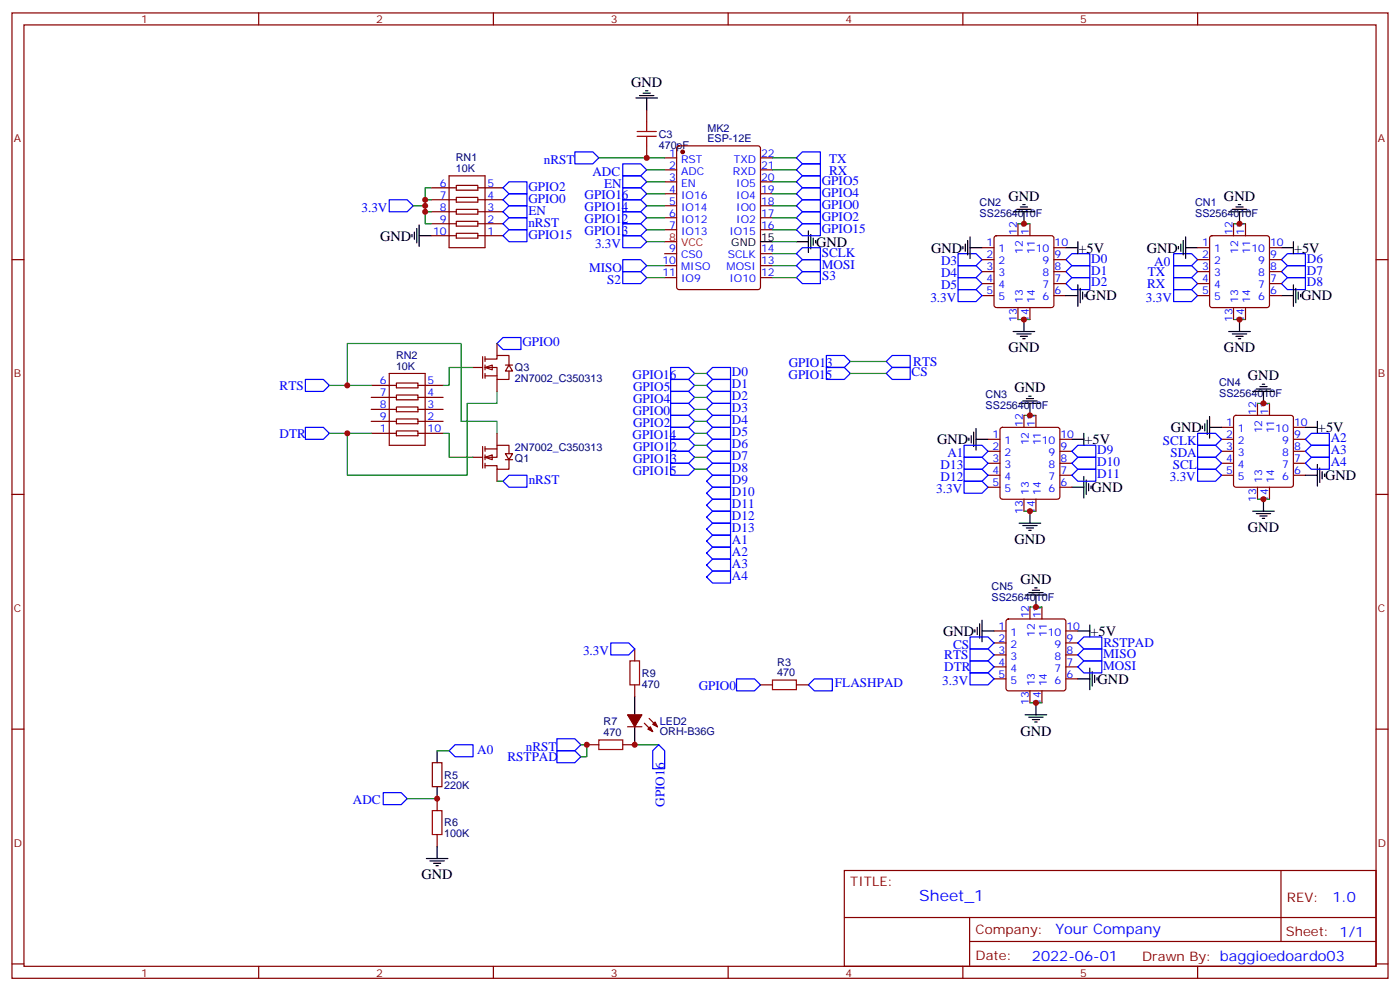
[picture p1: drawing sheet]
<svg xmlns="http://www.w3.org/2000/svg" width="412mm" height="292mm" viewBox="0 0 412 292" stroke-linecap="round" stroke-linejoin="round" font-family="sans-serif">
<g fill="none" stroke="#870000" stroke-width=".35">
<path d="M3.5 3.8h405.4v284.3h-405.4zM7.1 7.3h398.2v277.3h-398.2zM76.2 3.8v3.5M145.3 3.8v3.5M214.5 3.8v3.5M283.6 3.8v3.5M352.8 3.8v3.5M190.5 32.4v3.5M127 58.8h7.4M127 55.3h7.4M132.3 51.8h10.6v21.2h-10.6zM134.4 58.1h6.4v1.4h-6.4z"/>
<path d="M134.4 54.6h6.4v1.4h-6.4zM140.8 58.8h7.4M140.8 55.3h7.4M190.5 43v3.5M195.8 46.5h3.5M195.8 50h3.5M195.8 53.6h3.5M195.8 57.1h3.5M199.6 43.2l.4-.2h23.3l.7 .4v41.2l-.4 .6-23.6 .1-.6-.5-.1-41.1zM224 46.5h3.5M224 50h3.5M224 53.6h3.5"/>
<path d="M224 57.1h3.5M3.5 76.5h3.6M127 69.4h7.4M127 62.4h7.4M127 65.9h7.4M134.4 68.7h6.4v1.4h-6.4zM134.4 65.2h6.4v1.4h-6.4zM134.4 61.7h6.4v1.4h-6.4zM140.8 69.4h7.4M140.8 62.4h7.4M140.8 65.9h7.4M195.8 60.6h3.5"/>
<path d="M195.8 64.1h3.5M195.8 67.7h3.5M195.8 74.7h3.5M195.8 78.2h3.5M224 60.6h3.5M224 64.1h3.5M224 67.7h3.5M224 74.7h3.5M224 78.2h3.5M289.3 76.5h3.5M289.3 73h3.5M293 69.6l.5-.2h16.2l.5 .2 .2 .5v19.8l-.2 .5-.5 .2h-16.2l-.5-.2-.2-.5v-19.8z"/>
<path d="M299.9 65.9v3.5M303.4 65.9v3.5M310.4 76.5h3.6M310.4 73h3.6M352.8 76.5h3.5M352.8 73h3.5M356.5 69.6l.5-.2h16.2l.5 .2 .2 .5v19.8l-.2 .5-.5 .2h-16.2l-.5-.2-.2-.5v-19.8zM363.4 65.9v3.5M366.9 65.9v3.5M373.9 76.5h3.6M373.9 73h3.6M405.3 76.5h3.6"/>
<path d="M195.8 81.8h3.5M224 81.8h3.5M289.3 80h3.5M289.3 83.5h3.5M289.3 87.1h3.5M299.9 90.6v3.5M303.4 90.6v3.5M310.4 80h3.6M310.4 83.5h3.6M310.4 87.1h3.6M352.8 80h3.5M352.8 83.5h3.5"/>
<path d="M352.8 87.1h3.5M363.4 90.6v3.5M366.9 90.6v3.5M373.9 80h3.6M373.9 83.5h3.6M373.9 87.1h3.6M109.4 117.1h7.4M109.4 113.5h7.4M114.7 110h10.5v21.2h-10.5zM116.8 119.9h6.3v1.4h-6.3zM116.8 116.3h6.3v1.5h-6.3zM116.8 112.8h6.3v1.4h-6.3z"/>
<path d="M123.1 117.1h7.4M123.1 113.5h7.4M370.4 118.8v3.5M373.9 118.8v3.5M109.4 127.6h7.4M109.4 120.6h7.4M109.4 124.1h7.4M116.8 126.9h6.3v1.4h-6.3zM116.8 123.4h6.3v1.4h-6.3zM123.1 127.6h7.4M123.1 120.6h7.4M123.1 124.1h7.4"/>
<path d="M291 129.4h3.6M291 132.9h3.6M291 136.5h3.6M291 140h3.6M294.8 126.1l.5-.2h16.2l.5 .2 .2 .5v19.7l-.2 .5-.5 .2h-16.2l-.5-.2-.2-.5v-19.7zM301.6 122.3v3.6M305.2 122.3v3.6M312.2 129.4h3.5M312.2 132.9h3.5M312.2 136.5h3.5M312.2 140h3.5M359.8 129.4h3.6"/>
<path d="M359.8 132.9h3.6M359.8 136.5h3.6M359.8 140h3.6M359.8 125.9h3.6M363.6 122.5l.5-.2h16.2l.5 .2 .2 .5v19.8l-.2 .5-.5 .2h-16.2l-.5-.2-.2-.5v-19.8zM381 129.4h3.5M381 132.9h3.5M381 136.5h3.5M381 140h3.5M381 125.9h3.5M3.5 145.6h3.6M291 143.5h3.6"/>
<path d="M301.6 147v3.6M305.2 147v3.6M312.2 143.5h3.5M370.4 143.5v3.5M373.9 143.5v3.5M405.3 145.6h3.6M303.4 178.8v3.5M306.9 178.8v3.5M187 191.1v3.6M292.8 185.8h3.5M292.8 189.4h3.5M292.8 192.9h3.5"/>
<path d="M292.8 196.4h3.5M292.8 200h3.5M296.6 182.5l.4-.2h16.3l.5 .2 .2 .5v19.8l-.3 .5-.4 .2h-16.3l-.5-.3-.2-.4v-19.8zM314 185.8h3.5M314 189.4h3.5M314 192.9h3.5M314 196.4h3.5M314 200h3.5M3.5 214.8h3.6M172.9 219.4h3.5M183.4 219.4h3.6M184.9 214.1h4.2"/>
<path d="M187 201.7v3.5M189.8 213l2.5 2.5M191.2 211.6l2.5 2.5M224 201.7h3.5M234.6 201.7h3.5M303.4 203.5v3.5M306.9 203.5v3.5M405.3 214.8h3.6M127.4 224.6h2.8v7.1h-2.8zM128.8 235.2v3.6M128.8 245.8v3.5M248.7 256.4h156.6v28.2h-156.6z"/>
<path d="M377.3 256.4v20.9M248.7 270.2h156.5M285.6 277.3h119.6M285.6 270.2v14.2M3.5 283.9h3.6M76.2 284.6v3.5M145.3 284.6v3.5M214.5 284.6v3.5M283.6 284.6v3.5M352.8 284.6v3.5M405.3 283.9h3.6"/>
</g>
<g fill="none" stroke="#00f" stroke-width=".35">
<path d="M114.7 58.8h5.2l1.8 1.8-1.8 1.8h-5.2zM148.2 55.3l1.7-1.7h5.3v3.5h-5.3zM148.2 58.8l1.7-1.7h5.3v3.5h-5.3zM169.3 44.7h5.3l1.8 1.8-1.8 1.8h-5.3zM183.4 51.8h5.3l1.8 1.8-1.8 1.7h-5.3zM183.4 48.3h5.3l1.8 1.7-1.8 1.8h-5.3zM183.4 55.3h5.3l1.8 1.8-1.8 1.7h-5.3zM183.4 58.8h5.3l1.8 1.8-1.8 1.8h-5.3zM234.6 57.1l1.8-1.8h5.3v3.5h-5.3zM234.6 53.6l1.8-1.8h5.3v3.5h-5.3zM234.6 46.5l1.8-1.8h5.3v3.6h-5.3zM234.6 50l1.8-1.7h5.3v3.5h-5.3z"/>
<path d="M148.2 62.4l1.7-1.8h5.3v3.5h-5.3zM148.2 65.9l1.7-1.8h5.3v3.6h-5.3zM149.9 67.7h5.3v3.5h-5.3l-1.7-1.8zM183.4 69.4h5.3l1.8 1.8-1.8 1.8h-5.3zM183.4 62.4h5.3l1.8 1.7-1.8 1.8h-5.3zM183.4 65.9h5.3l1.8 1.8-1.8 1.7h-5.3zM183.4 76.5h5.3l1.8 1.7-1.8 1.8h-5.3zM234.6 64.1l1.8-1.7h5.3v3.5h-5.3zM234.6 60.6l1.8-1.8h5.3v3.6h-5.3zM234.6 67.7l1.8-1.8h5.3v3.5h-5.3zM234.6 74.7l1.8-1.7h5.3v3.5h-5.3zM234.6 78.2l1.8-1.7h5.3v3.5h-5.3z"/>
<path d="M282.2 74.7h5.3l1.8 1.8-1.8 1.7h-5.3zM282.2 78.2h5.3l1.8 1.8-1.8 1.8h-5.3zM314 76.5l1.7-1.8h5.3v3.5h-5.3zM345.7 74.7h5.3l1.8 1.8-1.8 1.7h-5.3zM345.7 78.2h5.3l1.8 1.8-1.8 1.8h-5.3zM377.5 76.5l1.7-1.8h5.3v3.5h-5.3zM183.4 80h5.3l1.8 1.8-1.8 1.7h-5.3zM234.6 81.8l1.8-1.8h5.3v3.5h-5.3zM282.2 81.8h5.3l1.8 1.7-1.8 1.8h-5.3zM282.2 85.3h5.3l1.8 1.8-1.8 1.7h-5.3zM314 83.5l1.7-1.7h5.3v3.5h-5.3zM314 80l1.7-1.8h5.3v3.6h-5.3z"/>
<path d="M345.7 81.8h5.3l1.8 1.7-1.8 1.8h-5.3zM345.7 85.3h5.3l1.8 1.8-1.8 1.7h-5.3zM377.5 83.5l1.7-1.7h5.3v3.5h-5.3zM377.5 80l1.7-1.8h5.3v3.6h-5.3zM90 111.8h5.2l1.8 1.7-1.8 1.8h-5.2zM146.4 101.2l1.8-1.8h5.3v3.5h-5.3zM197.6 115.3h5.2l1.8 1.8-1.8 1.7h-5.2zM197.6 111.8h5.2l1.8 1.7-1.8 1.8h-5.2zM197.6 108.2h5.2l1.8 1.8-1.8 1.8h-5.2zM197.6 118.8h5.2l1.8 1.8-1.8 1.7h-5.2zM208.1 113.5l1.8-1.7h5.3v3.5h-5.3zM208.1 117.1l1.8-1.8h5.3v3.5h-5.3z"/>
<path d="M208.1 110l1.8-1.8h5.3v3.6h-5.3zM90 125.9h5.2l1.8 1.7-1.8 1.8h-5.2zM197.6 122.3h5.2l1.8 1.8-1.8 1.8h-5.2zM197.6 136.5h5.2l1.8 1.7-1.8 1.8h-5.2zM197.6 125.9h5.2l1.8 1.7-1.8 1.8h-5.2zM197.6 129.4h5.2l1.8 1.8-1.8 1.7h-5.2zM197.6 132.9h5.2l1.8 1.8-1.8 1.8h-5.2zM208.1 124.1l1.8-1.8h5.3v3.6h-5.3zM208.1 134.7l1.8-1.8h5.3v3.6h-5.3zM208.1 127.6l1.8-1.7h5.3v3.5h-5.3zM208.1 138.2l1.8-1.7h5.3v3.5h-5.3zM208.1 131.2l1.8-1.8h5.3v3.5h-5.3z"/>
<path d="M208.1 120.6l1.8-1.8h5.3v3.5h-5.3zM284 134.7h5.3l1.7 1.8-1.7 1.7h-5.3zM284 131.2h5.3l1.7 1.7-1.7 1.8h-5.3zM284 138.2h5.3l1.7 1.8-1.7 1.7h-5.3zM315.7 136.5l1.8-1.8h5.3v3.5h-5.3zM317.5 138.2h5.3v3.5h-5.3l-1.8-1.7zM317.5 131.2h5.3v3.5h-5.3l-1.8-1.8zM352.8 138.2h5.3l1.7 1.8-1.7 1.7h-5.3zM352.8 134.7h5.3l1.7 1.8-1.7 1.7h-5.3zM352.8 131.2h5.3l1.7 1.7-1.7 1.8h-5.3zM352.8 127.6h5.3l1.7 1.8-1.7 1.8h-5.3zM384.5 132.9l1.8-1.7h5.3v3.5h-5.3z"/>
<path d="M384.5 136.5l1.8-1.8h5.3v3.5h-5.3zM384.5 129.4l1.8-1.8h5.3v3.6h-5.3zM148.2 141.7l1.7-1.7h5.3v3.5h-5.3zM208.1 152.3l1.8-1.7h5.3v3.5h-5.3zM208.1 159.4l1.8-1.8h5.3v3.5h-5.3zM208.1 141.7l1.8-1.7h5.3v3.5h-5.3zM208.1 155.9l1.8-1.8h5.3v3.5h-5.3zM208.1 148.8l1.8-1.8h5.3v3.6h-5.3zM208.1 145.3l1.8-1.8h5.3v3.5h-5.3zM284 141.7h5.3l1.7 1.8-1.7 1.8h-5.3zM208.1 162.9l1.8-1.8h5.3v3.6h-5.3zM208.1 170l1.8-1.8h5.3v3.5h-5.3z"/>
<path d="M208.1 166.4l1.8-1.7h5.3v3.5h-5.3zM179.9 189.4h5.3l1.8 1.7-1.8 1.8h-5.3zM217 200h5.2l1.8 1.7-1.8 1.8h-5.2zM285.8 198.2h5.2l1.8 1.8-1.8 1.7h-5.2zM285.8 187.6h5.2l1.8 1.8-1.8 1.7h-5.2zM285.8 191.1h5.2l1.8 1.8-1.8 1.8h-5.2zM285.8 194.7h5.2l1.8 1.7-1.8 1.8h-5.2zM317.5 192.9l1.8-1.8h5.3v3.6h-5.3zM317.5 196.4l1.8-1.7h5.3v3.5h-5.3zM317.5 189.4l1.8-1.8h5.3v3.5h-5.3zM164 217.6h5.3l1.8 1.8-1.8 1.7h-5.3zM194 219.4l1.8 1.7v5.3h-3.5v-5.3z"/>
<path d="M238.1 201.7l1.8-1.7h5.3v3.5h-5.3zM112.9 233.5h5.3l1.7 1.7-1.7 1.8h-5.3zM132.3 221.1l1.8-1.7h5.2v3.5h-5.2zM164 221.1h5.3l1.8 1.8-1.8 1.7h-5.3z"/>
</g>
<g fill="none" stroke="#008700" stroke-width=".35">
<path d="M125.2 58.8h1.8M127 55.3h-1.8v10.6h1.8M176.4 46.5h19.4M190.5 53.6h5.3M190.5 57.1h5.3M190.5 50h5.3M227.5 46.5h7.1M227.5 53.6h7.1M227.5 57.1h7.1M227.5 50h7.1M121.7 60.6h3.5M125.2 62.4h1.8"/>
<path d="M190.5 60.6h5.3M190.5 67.7h5.3M190.5 64.1h5.3M190.5 71.2h5.3M190.5 78.2h5.3M227.5 60.6h7.1M227.5 67.7h7.1M227.5 64.1h7.1M227.5 71.2h7.1M227.5 78.2h7.1M227.5 74.7h7.1M299.9 65.9h3.5"/>
<path d="M363.4 65.9h3.5M190.5 81.8h5.3M227.5 81.8h7.1M299.9 94.1h3.5M363.4 94.1h3.5M97 113.5h12.4M102.3 113.5v-12.3h33.5v22.9h10.6v3.5M139.3 108.2h-7v5.3h-1.8M146.4 115.3v3.5h-8.8v21.2h-35.3v-12.4M204.6 117.1h3.5M204.6 113.5h3.5M204.6 110h3.5"/>
<path d="M370.4 118.8h3.5M97 127.6h12.4M130.5 127.6h1.8v7.1h7M204.6 124.1h3.5M204.6 127.6h3.5M204.6 120.6h3.5M204.6 134.7h3.5M204.6 131.2h3.5M204.6 138.2h3.5M301.6 122.3h3.6M146.4 141.7h1.8M301.6 150.6h3.6"/>
<path d="M370.4 147h3.5M303.4 178.8h3.5M171.1 219.4h1.8v3.5h-1.8M187 219.4h7M303.4 207h3.5M119.9 235.2h8.9M128.8 221.1h3.5"/>
</g>
<path d="M187.7 38.7h5.6M190.5 35.9v2.8M187.7 40.1h5.6M190.5 40.1v2.9M185.6 194.7h2.8v7h-2.8zM176.4 217.9h7v2.9h-7zM227.5 200.3h7.1v2.8h-7.1zM127.4 238.8h2.8v7h-2.8z" fill="none" stroke="#a10000" stroke-width=".35"/>
<g fill="none" stroke="#000" stroke-width=".35">
<path d="M187.3 28.9h6.4M188.4 28.2h4.2M189.4 27.4h2.2M190.1 26.7h.8M190.5 28.9v3.5M121.4 69.1v.7M122.1 68.4v2.1M122.8 67.3v4.2M123.5 69.4h3.5M123.5 66.3v6.3M224 71.2h3.5M234.6 71.2h3.5"/>
<path d="M238.1 68v6.4M238.8 69.1v4.2M239.5 70.1v2.1M240.2 70.8v.7M283.6 72.6v.7M284.3 71.9v2.1M285 70.8v4.3M285.8 73h3.5M285.8 69.8v6.3M298.4 62.4h6.4M299.5 61.7h4.2M300.6 61h2.1"/>
<path d="M301.3 60.3h.7M301.6 62.4v3.5M314 73h3.5M317.5 71.2v3.5M347.1 72.6v.7M347.8 71.9v2.1M348.5 70.8v4.3M349.2 73h3.6M349.2 69.8v6.3M361.9 62.4h6.4M363 61.7h4.2M364.1 61h2.1"/>
<path d="M364.8 60.3h.7M365.1 62.4v3.5M377.5 73h3.5M381 71.2v3.5M298.4 97.6h6.4M299.5 98.4h4.2M300.6 99.1h2.1M301.3 99.8h.7M301.6 94.1v3.5M314 87.1h3.5M317.5 83.9v6.3M318.2 84.9v4.3"/>
<path d="M318.9 86v2.1M319.6 86.7v.7M361.9 97.6h6.4M363 98.4h4.2M364.1 99.1h2.1M364.8 99.8h.7M365.1 94.1v3.5M377.5 87.1h3.5M381 83.9v6.3M381.7 84.9v4.3M382.4 86v2.1M383.1 86.7v.7"/>
<path d="M300.2 118.8h6.4M301.3 118.1h4.2M302.3 117.4h2.1M303 116.7h.7M303.4 118.8v3.5M369 115.3h6.4M370.1 114.6h4.2M371.1 113.9h2.1M371.8 113.2h.7M372.2 115.3v3.5M285.4 129v.8M286.1 128.3v2.2"/>
<path d="M286.8 127.3v4.2M287.5 129.4h3.5M287.5 126.2v6.4M315.7 129.4h3.6M319.3 127.6v3.6M354.2 125.5v.7M354.9 124.8v2.1M355.6 123.8v4.2M356.3 125.9h3.5M356.3 122.7v6.3M384.5 125.9h3.6M384.5 140h3.6"/>
<path d="M388.1 124.1v3.5M388.1 136.8v6.4M388.8 137.9v4.2M389.5 138.9v2.1M390.2 139.6v.7M300.2 154.1h6.4M301.3 154.8h4.2M302.3 155.5h2.1M303 156.2h.7M303.4 150.6v3.5M315.7 143.5h3.6M319.3 140.3v6.4"/>
<path d="M320 141.4v4.2M320.7 142.5v2.1M321.4 143.2v.7M369 150.6h6.4M370.1 151.3h4.2M371.1 152h2.1M371.8 152.7h.7M372.2 147v3.6M302 175.3h6.3M303 174.6h4.3M304.1 173.8h2.1M304.8 173.1h.7"/>
<path d="M305.2 175.3v3.5M287.2 185.5v.7M287.9 184.8v2.1M288.6 183.7v4.3M289.3 185.8h3.5M289.3 182.7v6.3M317.5 185.8h3.5M317.5 200h3.5M321 184.1v3.5M321 196.8v6.3M321.7 197.8v4.3M322.4 198.9v2.1"/>
<path d="M323.1 199.6v.7M187 205.2v5.3M187 214.1v5.3M302 210.5h6.3M303 211.2h4.3M304.1 211.9h2.1M304.8 212.7h.7M305.2 207v3.5M128.8 221.1v3.5M128.8 231.7v3.5M125.6 252.9h6.3M126.6 253.6h4.3"/>
<path d="M127.7 254.3h2.1M128.4 255h.7M128.8 249.3v3.6"/>
</g>
<g fill="#870000" stroke="#870000" stroke-width=".35">
<path d="M184.9 210.5h4.2l-2.1 3.6z"/>
<path d="M190.9 214.8l.7-.7 .7 1.4z"/>
<path d="M192.3 213.4l.7-.7 .7 1.4z"/>
<circle cx="201.1" cy="44.7" r=".53"/>
</g>
<path d="M195.8 71.2h3.5" fill="none" stroke="#f00" stroke-width=".35"/>
<path d="M142.9 108.2l2.1-.7v1.4z" fill="#fff" stroke="#870000" stroke-width=".35"/>
<path d="M139.3 108.2h2.9M142.2 105.1v6.3M142.9 105.8h3.5v-1.1h3.5v2.8M142.9 108.2h3.5v3.6h3.5v-2.5M142.9 110.7h3.5M142.9 105.1v1.4M142.9 107.5v1.4M142.9 110v1.4M146.4 101.2v3.5M146.4 111.8v3.5M148.9 107.5h2.1M149.9 107.5l1.1 1.8h-2.1z" fill="none" stroke="#870000" stroke-width=".35"/>
<path d="M142.9 134.7l2.1-.7v1.4z" fill="#fff" stroke="#870000" stroke-width=".35"/>
<path d="M139.3 134.7h2.9M142.2 131.5v6.4M142.9 132.2h3.5M142.9 131.5v1.4M142.9 134v1.4M142.9 136.5v1.4M146.4 127.6v3.6M146.4 138.2v3.5M148.9 133.6h2.1l-1.1 1.8zM148.9 135.4h2.1M149.9 135.4v2.8h-3.5v-1h-3.5M149.9 133.6v-2.4h-3.5v3.5h-3.5" fill="none" stroke="#870000" stroke-width=".35"/>
<path d="M243.4 108.2h5.3l1.8 1.8-1.8 1.8h-5.3zM243.4 104.7h5.3l1.8 1.8-1.8 1.7h-5.3zM261.1 110l1.7-1.8h5.3v3.6h-5.3zM262.8 104.7h5.3v3.5h-5.3l-1.7-1.7z" fill="none" stroke="#00f" stroke-width=".35"/>
<path d="M250.5 110h10.6M250.5 106.5h10.6" fill="none" stroke="#008700" stroke-width=".35"/>
<g fill="#c00">
<circle cx="187" cy="219.4" r=".88"/>
<circle cx="172.9" cy="219.4" r=".88"/>
<circle cx="190.5" cy="46.5" r=".88"/>
<circle cx="125.2" cy="62.4" r=".88"/>
<circle cx="125.2" cy="58.8" r=".88"/>
<circle cx="125.2" cy="60.6" r=".88"/>
<circle cx="128.8" cy="235.2" r=".88"/>
<circle cx="102.3" cy="127.6" r=".88"/>
<circle cx="102.3" cy="113.5" r=".88"/>
<circle cx="301.6" cy="94.1" r=".88"/>
<circle cx="301.6" cy="65.9" r=".88"/>
<circle cx="365.1" cy="65.9" r=".88"/>
<circle cx="365.1" cy="94.1" r=".88"/>
<circle cx="303.4" cy="122.3" r=".88"/>
<circle cx="303.4" cy="150.6" r=".88"/>
<circle cx="372.2" cy="147" r=".88"/>
<circle cx="372.2" cy="118.8" r=".88"/>
<circle cx="305.2" cy="207" r=".88"/>
<circle cx="305.2" cy="178.8" r=".88"/>
</g>
<text font-size="4.6" fill="#00f" x="270.8" y="265.4">Sheet_1</text>
<g font-size="4.2">
<text x="185.9" y="25.7">GND</text>
<text x="297" y="59.2">GND</text>
<text x="360.5" y="59.2">GND</text>
<text x="112" y="70.9">GND</text>
<text x="240.4" y="72.6">GND</text>
<text x="274.3" y="74.4">GND</text>
<text x="317.7" y="74.4">+5V</text>
<text x="337.8" y="74.4">GND</text>
<text x="381.2" y="74.4">+5V</text>
<text x="319.8" y="88.5">GND</text>
<text x="383.3" y="88.5">GND</text>
<text x="297" y="103.7">GND</text>
<text x="360.5" y="103.7">GND</text>
<text x="367.6" y="112.1">GND</text>
<text x="298.8" y="115.6">GND</text>
<text x="276.1" y="130.8">GND</text>
<text x="319.4" y="130.8">+5V</text>
<text x="344.8" y="127.3">GND</text>
<text x="388.2" y="127.3">+5V</text>
<text x="390.3" y="141.4">GND</text>
<text x="321.6" y="144.9">GND</text>
<text x="298.8" y="160.2">GND</text>
<text x="367.6" y="156.7">GND</text>
<text x="300.6" y="172">GND</text>
<text x="277.8" y="187.3">GND</text>
<text x="321.2" y="187.3">+5V</text>
<text x="323.3" y="201.4">GND</text>
<text x="300.6" y="216.6">GND</text>
<text x="124.2" y="258.9">GND</text>
</g>
<g font-size="4.2" fill="#00f">
<text x="392.5" y="265.7">1.0</text>
<text x="310.9" y="275.2">Your Company</text>
<text x="304" y="283">2022-06-01</text>
</g>
<g font-size="3.9" fill="#00f">
<text x="244.2" y="47.9">TX</text>
<text x="160.2" y="48.3">nRST</text>
<text x="174.5" y="51.7">ADC</text>
<text x="244.2" y="51.4">RX</text>
<text x="155.7" y="56.2">GPIO2</text>
<text x="155.7" y="59.7">GPIO0</text>
<text x="172.2" y="58.8">GPIO16</text>
<text x="178" y="55.3">EN</text>
<text x="242.1" y="57.9">GPIO4</text>
<text x="242.1" y="54.4">GPIO5</text>
<text x="106.5" y="62.4">3.3V</text>
<text x="155.7" y="63.2">EN</text>
<text x="172.2" y="62.3">GPIO14</text>
<text x="172.2" y="65.8">GPIO12</text>
<text x="242.1" y="65">GPIO2</text>
<text x="242.1" y="61.5">GPIO0</text>
<text x="155.7" y="66.7">nRST</text>
<text x="155.7" y="70.3">GPIO15</text>
<text x="172.2" y="69.3">GPIO13</text>
<text x="242.1" y="68.5">GPIO15</text>
<text x="175.3" y="73">3.3V</text>
<text x="242.1" y="75.6">SCLK</text>
<text x="321.5" y="77.3">D0</text>
<text x="385" y="77.3">D6</text>
<text x="173.5" y="80">MISO</text>
<text x="178.8" y="83.5">S2</text>
<text x="242.1" y="79.1">MOSI</text>
<text x="242.2" y="82.5">S3</text>
<text x="277.2" y="78.1">D3</text>
<text x="277.2" y="81.7">D4</text>
<text x="321.5" y="80.9">D1</text>
<text x="338.1" y="81.2">TX</text>
<text x="340" y="78.2">A0</text>
<text x="385" y="80.9">D7</text>
<text x="274" y="88.8">3.3V</text>
<text x="277.2" y="85.2">D5</text>
<text x="321.5" y="84.4">D2</text>
<text x="337.5" y="88.8">3.3V</text>
<text x="337.9" y="84.8">RX</text>
<text x="385" y="84.4">D8</text>
<text x="153.9" y="102">GPIO0</text>
<text x="269" y="107.7">RTS</text>
<text x="186.3" y="111.7">GPIO16</text>
<text x="215.6" y="110.8">D0</text>
<text x="232.3" y="111.6">GPIO15</text>
<text x="232.3" y="108.1">GPIO13</text>
<text x="268.5" y="110.8">CS</text>
<text x="82.4" y="114.8">RTS</text>
<text x="186.5" y="118.7">GPIO4</text>
<text x="186.5" y="115.2">GPIO5</text>
<text x="215.6" y="114.4">D1</text>
<text x="215.6" y="117.9">D2</text>
<text x="186.4" y="122.2">GPIO0</text>
<text x="186.5" y="125.8">GPIO2</text>
<text x="215.6" y="125">D4</text>
<text x="215.6" y="121.4">D3</text>
<text x="82.4" y="128.9">DTR</text>
<text x="186.3" y="129.3">GPIO14</text>
<text x="215.6" y="128.5">D5</text>
<text x="342.6" y="131.1">SCLK</text>
<text x="392" y="130.2">A2</text>
<text x="186.5" y="132.8">GPIO12</text>
<text x="186.5" y="136.3">GPIO13</text>
<text x="215.6" y="135.5">D7</text>
<text x="215.6" y="132">D6</text>
<text x="279.1" y="134.7">A1</text>
<text x="323.2" y="137.3">D10</text>
<text x="323.2" y="133.8">D9</text>
<text x="344.8" y="134.6">SDA</text>
<text x="392" y="133.8">A3</text>
<text x="392" y="137.3">A4</text>
<text x="155.7" y="142.5">nRST</text>
<text x="186.4" y="139.8">GPIO15</text>
<text x="215.6" y="139.1">D8</text>
<text x="215.6" y="142.6">D9</text>
<text x="277.1" y="138.2">D13</text>
<text x="277.1" y="141.7">D12</text>
<text x="323.2" y="140.8">D11</text>
<text x="344.6" y="141.7">3.3V</text>
<text x="345.4" y="138.1">SCL</text>
<text x="215.6" y="149.6">D11</text>
<text x="215.6" y="146.1">D10</text>
<text x="275.8" y="145.3">3.3V</text>
<text x="215.6" y="153.2">D12</text>
<text x="215.6" y="160.2">A1</text>
<text x="215.6" y="156.7">D13</text>
<text x="215.6" y="163.8">A2</text>
<text x="215.6" y="167.3">A3</text>
<text x="215.6" y="170.8">A4</text>
<text x="280.7" y="191">CS</text>
<text x="325" y="190.7">RSTPAD</text>
<text x="171.7" y="192.9">3.3V</text>
<text x="278.2" y="194.1">RTS</text>
<text x="278.2" y="197.7">DTR</text>
<text x="325" y="193.7">MISO</text>
<text x="325" y="197.3">MOSI</text>
<text x="205.8" y="203.3">GPIO0</text>
<text x="246" y="202.5">FLASHPAD</text>
<text x="277.6" y="201.7">3.3V</text>
<text x="140.6" y="222">A0</text>
<text x="154.9" y="221.1">nRST</text>
<text x="149.5" y="224.1">RSTPAD</text>
<text x="103.9" y="236.9">ADC</text>
<text x="195.7" y="237.6" transform="rotate(-90 195.7 237.6)">GPIO16</text>
</g>
<g font-size="3.9" fill="#800">
<text x="250.5" y="261">TITLE:</text>
<text x="379.1" y="265.7">REV:</text>
<text x="287.4" y="275.2">Company:</text>
<text x="378.7" y="275.8">Sheet: 1/1</text>
<text x="287.4" y="282.9">Date:</text>
<text x="336.4" y="282.9">Drawn By: baggioedoardo03</text>
</g>
<g font-size="3.2" fill="#800">
<text x="41.6" y="6.8">1</text>
<text x="110.8" y="6.8">2</text>
<text x="179.9" y="6.8">3</text>
<text x="249.1" y="6.8">4</text>
<text x="318.2" y="6.8">5</text>
<text x="4.1" y="41.9">A</text>
<text x="405.9" y="41.9">A</text>
<text x="4.1" y="111.1">B</text>
<text x="405.9" y="111.1">B</text>
<text x="4.1" y="180.2">C</text>
<text x="405.9" y="180.2">C</text>
<text x="4.1" y="249.3">D</text>
<text x="405.9" y="249.3">D</text>
<text x="41.6" y="287.6">1</text>
<text x="110.8" y="287.6">2</text>
<text x="179.9" y="287.6">3</text>
<text x="249.1" y="287.6">4</text>
<text x="318.2" y="287.6">5</text>
</g>
<g font-size="3.2" fill="#000080">
<text x="194" y="40.6">C3</text>
<text x="208.4" y="41.8">ESP-12E</text>
<text x="208.4" y="38.8">MK2</text>
<text x="134.3" y="47.5">RN1</text>
<text x="194" y="43.7">470pF</text>
<text x="134.3" y="50.7">10K</text>
<text x="288.6" y="64">SS2564010F</text>
<text x="288.6" y="60.8">CN2</text>
<text x="352.1" y="64">SS2564010F</text>
<text x="352.1" y="60.8">CN1</text>
<text x="116.6" y="105.7">RN2</text>
<text x="116.6" y="108.9">10K</text>
<text x="151.7" y="112.5">2N7002_C350313</text>
<text x="151.7" y="109.4">Q3</text>
<text x="359.1" y="113.7">CN4</text>
<text x="290.3" y="117.2">CN3</text>
<text x="359.1" y="116.9">SS2564010F</text>
<text x="290.3" y="120.5">SS2564010F</text>
<text x="151.7" y="132.9">2N7002_C350313</text>
<text x="151.7" y="136">Q1</text>
<text x="292.1" y="173.7">CN5</text>
<text x="292.1" y="176.9">SS2564010F</text>
<text x="229" y="196">R3</text>
<text x="189.1" y="202.5">470</text>
<text x="189.1" y="199.3">R9</text>
<text x="229" y="199.2">470</text>
<text x="177.8" y="213.7">R7</text>
<text x="194.4" y="213.4">LED2</text>
<text x="177.8" y="216.9">470</text>
<text x="194.4" y="216.6">ORH-B36G</text>
<text x="130.9" y="232.5">220K</text>
<text x="130.9" y="229.3">R5</text>
<text x="130.9" y="243.4">R6</text>
<text x="130.9" y="246.6">100K</text>
</g>
<g font-size="3.2" fill="#00f">
<text x="197.1" y="46.1">1</text>
<text x="200.6" y="47.9">RST</text>
<text x="216.1" y="47.9">TXD</text>
<text x="224.2" y="46.1">22</text>
<text x="197.1" y="49.7">2</text>
<text x="197.1" y="53.2">3</text>
<text x="200.6" y="51.4">ADC</text>
<text x="215.9" y="51.4">RXD</text>
<text x="224.2" y="53.2">20</text>
<text x="224.2" y="49.7">21</text>
<text x="129.6" y="55">6</text>
<text x="129.6" y="58.5">7</text>
<text x="143.6" y="58.5">4</text>
<text x="143.6" y="55">5</text>
<text x="197.1" y="56.7">4</text>
<text x="200.6" y="55">EN</text>
<text x="200.6" y="58.5">IO16</text>
<text x="216.9" y="58.5">IO4</text>
<text x="216.9" y="55">IO5</text>
<text x="224.2" y="56.7">19</text>
<text x="129.6" y="62">8</text>
<text x="129.6" y="65.5">9</text>
<text x="143.6" y="65.5">2</text>
<text x="143.6" y="62">3</text>
<text x="197.1" y="60.3">5</text>
<text x="197.1" y="63.8">6</text>
<text x="200.6" y="62">IO14</text>
<text x="200.6" y="65.5">IO12</text>
<text x="216.9" y="65.5">IO2</text>
<text x="216.9" y="62">IO0</text>
<text x="224.2" y="63.8">17</text>
<text x="224.2" y="60.3">18</text>
<text x="127.6" y="69.1">10</text>
<text x="143.6" y="69.1">1</text>
<text x="197.1" y="67.3">7</text>
<text x="200.6" y="69.1">IO13</text>
<text x="214.8" y="69.1">IO15</text>
<text x="224.2" y="67.3">16</text>
<text x="299.5" y="69.3" transform="rotate(-90 299.5 69.3)">12</text>
<text x="303" y="69.3" transform="rotate(-90 303 69.3)">11</text>
<text x="363" y="69.3" transform="rotate(-90 363 69.3)">12</text>
<text x="366.5" y="69.3" transform="rotate(-90 366.5 69.3)">11</text>
<text x="195.1" y="77.9">10</text>
<text x="197.1" y="74.4">9</text>
<text x="200.6" y="76.1">CS0</text>
<text x="214.4" y="76.1">SCLK</text>
<text x="224.2" y="77.9">13</text>
<text x="224.2" y="74.4">14</text>
<text x="290.6" y="72.6">1</text>
<text x="290.6" y="76.1">2</text>
<text x="294.1" y="74.4">1</text>
<text x="294.1" y="77.9">2</text>
<text x="301.3" y="74.8" transform="rotate(-90 301.3 74.8)">12</text>
<text x="304.8" y="74.8" transform="rotate(-90 304.8 74.8)">11</text>
<text x="305.1" y="74.4">10</text>
<text x="307.1" y="77.9">9</text>
<text x="310.6" y="76.1">9</text>
<text x="310.6" y="72.6">10</text>
<text x="354.1" y="72.6">1</text>
<text x="354.1" y="76.1">2</text>
<text x="357.6" y="74.4">1</text>
<text x="357.6" y="77.9">2</text>
<text x="364.8" y="74.8" transform="rotate(-90 364.8 74.8)">12</text>
<text x="368.3" y="74.8" transform="rotate(-90 368.3 74.8)">11</text>
<text x="368.6" y="74.4">10</text>
<text x="370.6" y="77.9">9</text>
<text x="374.1" y="76.1">9</text>
<text x="374.1" y="72.6">10</text>
<text x="195.1" y="81.4">11</text>
<text x="200.6" y="79.7">MISO</text>
<text x="200.6" y="83.2">IO9</text>
<text x="214" y="79.7">MOSI</text>
<text x="214.8" y="83.2">IO10</text>
<text x="224.2" y="81.4">12</text>
<text x="290.6" y="79.7">3</text>
<text x="290.6" y="83.2">4</text>
<text x="294.1" y="81.4">3</text>
<text x="307.1" y="81.4">8</text>
<text x="310.6" y="83.2">7</text>
<text x="310.6" y="79.7">8</text>
<text x="354.1" y="79.7">3</text>
<text x="354.1" y="83.2">4</text>
<text x="357.6" y="81.4">3</text>
<text x="370.6" y="81.4">8</text>
<text x="374.1" y="83.2">7</text>
<text x="374.1" y="79.7">8</text>
<text x="290.6" y="86.7">5</text>
<text x="294.1" y="84.9">4</text>
<text x="294.1" y="88.5">5</text>
<text x="301.3" y="89.3" transform="rotate(-90 301.3 89.3)">13</text>
<text x="304.8" y="89.3" transform="rotate(-90 304.8 89.3)">14</text>
<text x="307.1" y="88.5">6</text>
<text x="307.1" y="84.9">7</text>
<text x="310.6" y="86.7">6</text>
<text x="354.1" y="86.7">5</text>
<text x="357.6" y="84.9">4</text>
<text x="357.6" y="88.5">5</text>
<text x="364.8" y="89.3" transform="rotate(-90 364.8 89.3)">13</text>
<text x="368.3" y="89.3" transform="rotate(-90 368.3 89.3)">14</text>
<text x="370.6" y="88.5">6</text>
<text x="370.6" y="84.9">7</text>
<text x="374.1" y="86.7">6</text>
<text x="299.5" y="94.8" transform="rotate(-90 299.5 94.8)">13</text>
<text x="303" y="94.8" transform="rotate(-90 303 94.8)">14</text>
<text x="363" y="94.8" transform="rotate(-90 363 94.8)">13</text>
<text x="366.5" y="94.8" transform="rotate(-90 366.5 94.8)">14</text>
<text x="111.9" y="113.2">6</text>
<text x="125.9" y="113.2">5</text>
<text x="111.9" y="116.7">7</text>
<text x="125.9" y="116.7">4</text>
<text x="111.9" y="120.2">8</text>
<text x="111.9" y="123.8">9</text>
<text x="125.9" y="123.8">2</text>
<text x="125.9" y="120.2">3</text>
<text x="301.3" y="125.7" transform="rotate(-90 301.3 125.7)">12</text>
<text x="304.8" y="125.7" transform="rotate(-90 304.8 125.7)">11</text>
<text x="361.2" y="125.5">1</text>
<text x="370.1" y="122.2" transform="rotate(-90 370.1 122.2)">12</text>
<text x="373.6" y="122.2" transform="rotate(-90 373.6 122.2)">11</text>
<text x="381.2" y="125.5">10</text>
<text x="111.9" y="127.3">1</text>
<text x="125.9" y="127.3">10</text>
<text x="292.4" y="129">1</text>
<text x="295.9" y="130.8">1</text>
<text x="303" y="131.2" transform="rotate(-90 303 131.2)">12</text>
<text x="306.6" y="131.2" transform="rotate(-90 306.6 131.2)">11</text>
<text x="306.9" y="130.8">10</text>
<text x="312.4" y="129">10</text>
<text x="361.2" y="129">2</text>
<text x="364.7" y="127.3">1</text>
<text x="364.7" y="130.8">2</text>
<text x="371.8" y="127.7" transform="rotate(-90 371.8 127.7)">12</text>
<text x="375.4" y="127.7" transform="rotate(-90 375.4 127.7)">11</text>
<text x="375.7" y="127.3">10</text>
<text x="377.7" y="130.8">9</text>
<text x="381.2" y="129">9</text>
<text x="292.4" y="132.6">2</text>
<text x="292.4" y="136.1">3</text>
<text x="295.9" y="134.3">2</text>
<text x="295.9" y="137.9">3</text>
<text x="308.9" y="137.9">8</text>
<text x="308.9" y="134.3">9</text>
<text x="312.4" y="136.1">8</text>
<text x="312.4" y="132.6">9</text>
<text x="361.2" y="132.6">3</text>
<text x="361.2" y="136.1">4</text>
<text x="364.7" y="134.3">3</text>
<text x="364.7" y="137.9">4</text>
<text x="377.7" y="137.9">7</text>
<text x="377.7" y="134.3">8</text>
<text x="381.2" y="136.1">7</text>
<text x="381.2" y="132.6">8</text>
<text x="292.4" y="139.6">4</text>
<text x="292.4" y="143.2">5</text>
<text x="295.9" y="141.4">4</text>
<text x="308.9" y="141.4">7</text>
<text x="312.4" y="143.2">6</text>
<text x="312.4" y="139.6">7</text>
<text x="361.2" y="139.6">5</text>
<text x="364.7" y="141.4">5</text>
<text x="371.8" y="142.2" transform="rotate(-90 371.8 142.2)">13</text>
<text x="375.4" y="142.2" transform="rotate(-90 375.4 142.2)">14</text>
<text x="377.7" y="141.4">6</text>
<text x="381.2" y="139.6">6</text>
<text x="295.9" y="144.9">5</text>
<text x="303" y="145.7" transform="rotate(-90 303 145.7)">13</text>
<text x="306.6" y="145.7" transform="rotate(-90 306.6 145.7)">14</text>
<text x="308.9" y="144.9">6</text>
<text x="370.1" y="147.7" transform="rotate(-90 370.1 147.7)">13</text>
<text x="373.6" y="147.7" transform="rotate(-90 373.6 147.7)">14</text>
<text x="301.3" y="151.2" transform="rotate(-90 301.3 151.2)">13</text>
<text x="304.8" y="151.2" transform="rotate(-90 304.8 151.2)">14</text>
<text x="294.1" y="185.5">1</text>
<text x="303" y="182.1" transform="rotate(-90 303 182.1)">12</text>
<text x="306.6" y="182.1" transform="rotate(-90 306.6 182.1)">11</text>
<text x="314.1" y="185.5">10</text>
<text x="294.1" y="189">2</text>
<text x="297.6" y="187.3">1</text>
<text x="297.6" y="190.8">2</text>
<text x="304.8" y="187.7" transform="rotate(-90 304.8 187.7)">12</text>
<text x="308.3" y="187.7" transform="rotate(-90 308.3 187.7)">11</text>
<text x="308.6" y="187.3">10</text>
<text x="310.6" y="190.8">9</text>
<text x="314.1" y="189">9</text>
<text x="294.1" y="192.5">3</text>
<text x="294.1" y="196.1">4</text>
<text x="297.6" y="194.3">3</text>
<text x="297.6" y="197.8">4</text>
<text x="310.6" y="197.8">7</text>
<text x="310.6" y="194.3">8</text>
<text x="314.1" y="196.1">7</text>
<text x="314.1" y="192.5">8</text>
<text x="294.1" y="199.6">5</text>
<text x="297.6" y="201.4">5</text>
<text x="304.8" y="202.2" transform="rotate(-90 304.8 202.2)">13</text>
<text x="308.3" y="202.2" transform="rotate(-90 308.3 202.2)">14</text>
<text x="310.6" y="201.4">6</text>
<text x="314.1" y="199.6">6</text>
<text x="303" y="207.7" transform="rotate(-90 303 207.7)">13</text>
<text x="306.6" y="207.7" transform="rotate(-90 306.6 207.7)">14</text>
</g>
<g font-size="3.2" fill="#f00">
<text x="197.1" y="70.8">8</text>
<text x="200.6" y="72.6">VCC</text>
</g>
<g font-size="3.2">
<text x="224.2" y="70.8">15</text>
<text x="215.4" y="72.6">GND</text>
</g>
</svg>
